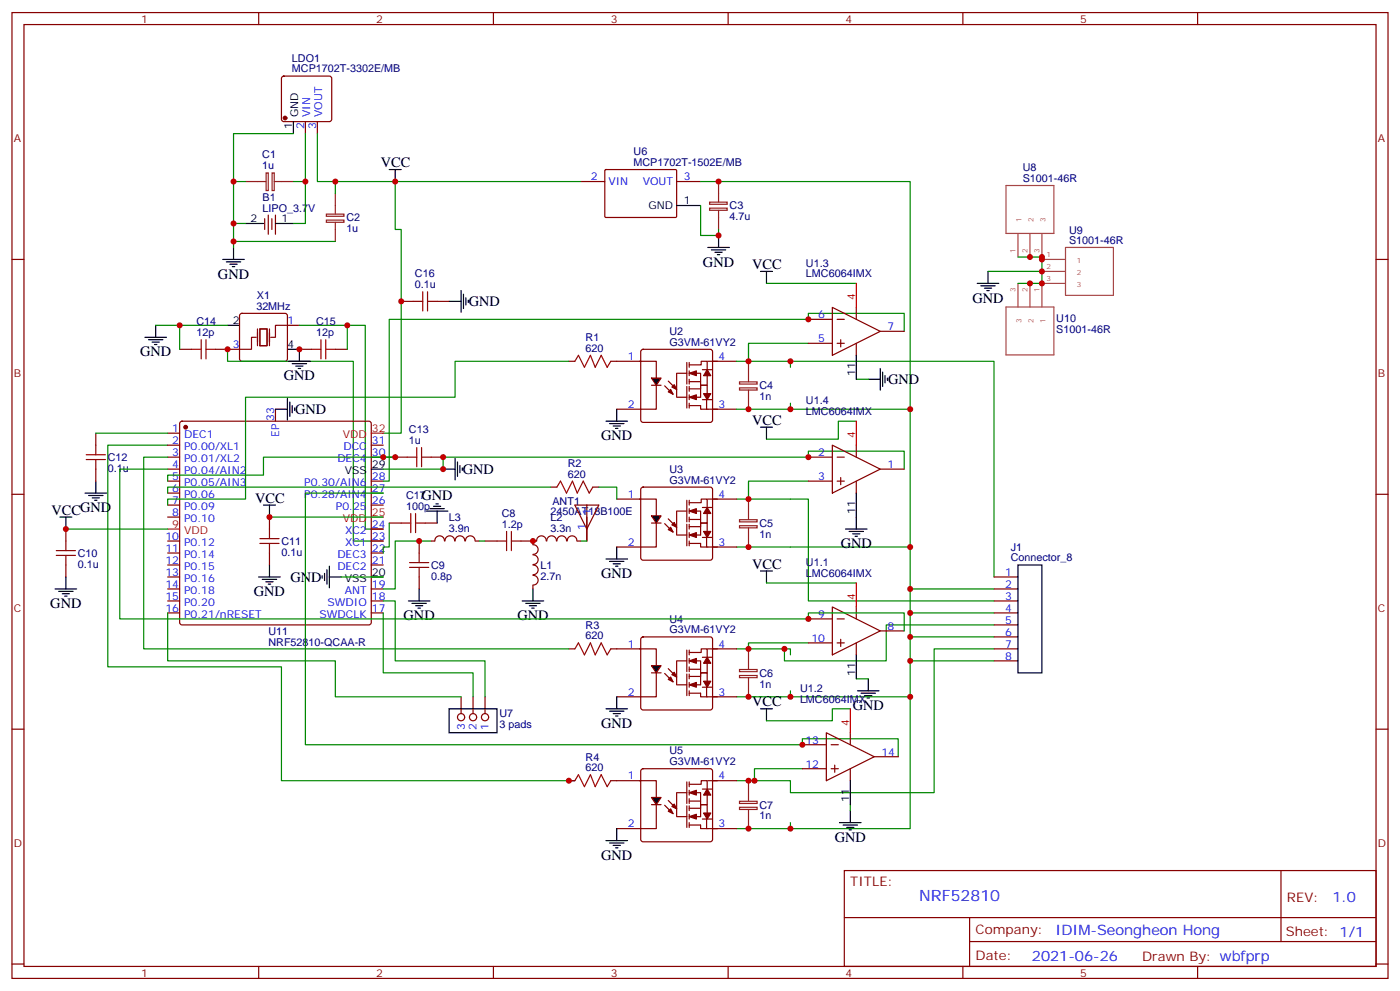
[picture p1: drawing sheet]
<svg xmlns="http://www.w3.org/2000/svg" width="412mm" height="292mm" viewBox="0 0 412 292" stroke-linecap="round" stroke-linejoin="round" font-family="sans-serif">
<g fill="none" stroke="#870000" stroke-width=".35">
<path d="M3.5 3.7h405.4v284.3h-405.4zM7.1 7.2h398.2v277.3h-398.2zM76.2 3.7v3.5M145.3 3.7v3.5M214.5 3.7v3.5M283.6 3.7v3.5M352.8 3.7v3.5M83.1 22.6l.5-.2h13.4l.5 .2 .2 .5v12l-.2 .5-.5 .2h-13.4l-.5-.2-.2-.5v-12zM90 35.8v3.5M93.5 35.8v3.5M171.1 53.4h7.1M178.2 50.1l.3-.2 20.6 .1 .2 .3v13.6l-.3 .1h-20.7l-.1-.3z"/>
<path d="M199.3 53.4h7.1M3.5 76.4h3.6M78 64.4v3.2M79 63.3v5.7M80.1 64.4v3.2M81.1 63.3v5.7M405.3 76.4h3.6M70.8 92.5l.5-.2h12.7l.5 .2 .2 .5v12.7l-.3 .5-.4 .2h-12.7l-.5-.3-.2-.4v-12.7zM84.7 95.8h3.5M118.2 88.7h3.5M128.8 88.7h3.5M238.1 94h7.1"/>
<path d="M245.2 90.5l14.1 7-14.1 7.1zM246.6 94h2.1M252.2 90.5v3.5M259.3 97.5h7M52.9 102.8h3.5M63.5 102.8h7.1M88.2 102.8h3.5M98.8 102.8h3.5M167.6 106.4h1.7M179.9 106.4h8.8M188.4 106.4h4.9v14.1h-11.6M189 103l.4-.2h19.8l.5 .2 .2 .5v20.1l-.2 .5-.5 .3h-19.8l-.5-.3-.2-.5v-20.1z"/>
<path d="M191.9 113.4h2.8M195.8 113.6l2.5 2.5M196.8 112.2l2.5 2.5M199.3 109.9v7M199.5 109.9h2.8M199.5 116.9h2.8M202.3 106.7v6.4M202.3 113.8v6.3M203 107.4h3.6v-1h1.7v2.8M203 109.9h3.4v3.5h1.9v-2.8M203 114.5h3.4v-1.1h1.9v2.8M203 119.4h3.4v1.1h10.6"/>
<path d="M203 112.4h3.4M203 106.7v1.4M203 109.2v1.4M203 111.7v1.4M203 113.8v1.4M203 116.2v1.5M203 118.7v1.4M206.4 113.4v3.5h-2.8M206.9 108.8h2.8M206.9 117.7h2.8M208.1 117.7v2.8M208.5 106.4h8.5"/>
<path d="M238.1 101.1h7.1M246.6 101.1h2.1M247.6 100v2.1M252.2 101.1v3.5M28.2 127.5v3.6M28.2 138.1v3.5M49.4 127.5h3.5M49.4 131.1h3.5M49.4 134.6h3.5M49.4 138.1h3.5M53.2 124.2l.4-.2h55.1l.5 .2 .2 .5v58.6l-.3 .5-.4 .2h-55.1l-.5-.3-.2-.4v-58.6zM81.1 120.5v3.5"/>
<path d="M109.4 131.1h3.5M109.4 134.6h3.5M116.4 134.6h3.5M127 134.6h3.5M238.1 134.6h7.1M245.2 131.1l14.1 7-14.1 7.1zM246.6 134.6h2.1M252.2 131.1v3.5M259.3 138.1h7M3.5 145.5h3.6M19.4 155.8v3.5M49.4 159.3h3.5"/>
<path d="M49.4 141.6h3.5M49.4 145.2h3.5M49.4 148.7h3.5M49.4 152.2h3.5M79.4 152.2v3.6M109.4 159.3h3.5M109.4 141.6h3.5M109.4 145.2h3.5M109.4 148.7h3.5M109.4 155.8h3.5M114.7 154h3.5M123.5 159.3v3.5"/>
<path d="M125.2 154h3.6M130.9 159.3a1.41 1.41 0 0 0-1.4-1.5 1.41 1.41 0 0 0-1.4 1.5h-1.1M131.1 159.3a1.41 1.41 0 0 1 1.4-1.6 1.41 1.41 0 0 1 1.4 1.6M134.1 159.3a1.41 1.41 0 0 1 1.4-1.6 1.41 1.41 0 0 1 1.4 1.6M137.1 159.3a1.41 1.41 0 0 1 1.4-1.5 1.41 1.41 0 0 1 1.4 1.5M140.1 159.3h1M142.9 159.3h3.5M153.5 159.3h4.5M157 159.3v1M158.1 159.3a1.41 1.41 0 0 1 1.4-1.5 1.41 1.41 0 0 1 1.4 1.5M161.1 159.3a1.41 1.41 0 0 1 1.4-1.6 1.41 1.41 0 0 1 1.4 1.6M162.3 143.4h1.7"/>
<path d="M164.1 159.3a1.41 1.41 0 0 1 1.4-1.6 1.41 1.41 0 0 1 1.4 1.6M167.1 159.3a1.41 1.41 0 0 1 1.4-1.5 1.41 1.41 0 0 1 1.4 1.5M170 159.3h1.1M172.9 152.2v7.1M174.6 143.4h1.8M181.7 146.9h7M188.4 146.9h4.9v14.1h-11.6M189 143.6l.4-.2h19.8l.5 .2 .2 .5v20.1l-.2 .5-.5 .2h-19.8l-.5-.2-.2-.5v-20.1zM191.9 154h2.8M195.8 154.2l2.5 2.4M196.8 152.8l2.5 2.4M199.3 150.5v7"/>
<path d="M199.5 150.5h2.8M199.5 157.5h2.8M202.3 147.3v6.3M202.3 154.3v6.4M203 148h3.6v-1.1h1.7v2.9M203 150.5h3.4v3.5h1.9v-2.8M203 155h3.4v-1h1.9v2.8M203 160h3.4v1h10.6M203 147.3v1.4M203 149.8v1.4M203 152.2v1.4M203 154.3v1.5"/>
<path d="M203 156.8v1.4M203 159.3v1.4M203 152.9h3.4M206.4 154v3.5h-2.8M206.9 149.4h2.8M206.9 158.2h2.8M208.1 158.2v2.8M208.5 146.9h8.5M238.1 141.6h7.1M246.6 141.6h2.1M247.6 140.6v2.1M252.2 141.6v3.6"/>
<path d="M405.3 145.5h3.6M19.4 166.3v3.6M49.4 169.9h3.5M49.4 173.4h3.5M49.4 176.9h3.5M49.4 162.8h3.5M49.4 166.3h3.5M79.4 162.8v3.5M109.4 173.4h3.5M109.4 176.9h3.5M109.4 162.8h3.5M109.4 166.3h3.5"/>
<path d="M123.5 169.9v3.5M157 172.3v1.1M157 160.4a1.41 1.41 0 0 1 1.5 1.4 1.41 1.41 0 0 1-1.5 1.4M157 169.4a1.41 1.41 0 0 1 1.5 1.4 1.41 1.41 0 0 1-1.5 1.4M157 163.4a1.41 1.41 0 0 1 1.5 1.4 1.41 1.41 0 0 1-1.5 1.4M157 166.4a1.41 1.41 0 0 1 1.5 1.4 1.41 1.41 0 0 1-1.5 1.4M245.2 178.7l14.1 7-14.1 7.1zM252.2 178.7v3.5M292.8 169.9h7.1M292.8 173.4h7.1M292.8 176.9h7.1M49.4 180.4h3.5"/>
<path d="M109.4 180.4h3.5M167.6 191h1.7M179.9 191h8.8M188.4 191h4.9v14.1h-11.6M189 187.7l.4-.2h19.8l.5 .2 .2 .5v20.1l-.2 .5-.5 .2h-19.8l-.5-.2-.2-.5v-20.1zM191.9 198.1h2.8M195.8 198.3l2.5 2.4M196.8 196.8l2.5 2.5M199.3 194.6v7M199.5 194.6h2.8M202.3 191.4v6.3M202.3 198.4v6.4"/>
<path d="M203 192.1h3.6v-1.1h1.7v2.9M203 194.6h3.4v3.5h1.9v-2.8M203 199.1h3.4v-1h1.9v2.8M203 191.4v1.4M203 193.9v1.4M203 196.3v1.4M203 198.4v1.4M203 197h3.4M206.4 198.1v3.5h-2.8M206.9 193.5h2.8M208.5 191h8.5M238.1 182.2h7.1"/>
<path d="M238.1 189.3h7.1M246.6 182.2h2.1M246.6 189.3h2.1M247.6 188.2v2.1M252.2 189.3v3.5M259.3 185.7h7M292.8 191h7.1M292.8 194.6h7.1M292.8 180.4h7.1M292.8 184h7.1M292.8 187.5h7.1M3.5 214.7h3.6"/>
<path d="M135.8 205.1v5M139.3 205.1v5M142.9 205.1v5M199.5 201.6h2.8M203 204.1h3.4v1h10.6M203 200.9v1.4M203 203.4v1.4M206.9 202.3h2.8M208.1 202.3v2.8M236.4 219.3h7M243.4 215.7l14.1 7.1-14.1 7zM244.8 219.3h2.1"/>
<path d="M250.5 215.7v3.6M405.3 214.7h3.6M167.6 229.8h1.7M179.9 229.8h8.8M188.4 229.8h4.9v14.1h-11.6M189 226.5l.4-.2h19.8l.5 .2 .2 .5v20.1l-.2 .5-.5 .2h-19.8l-.5-.2-.2-.5v-20.1zM191.9 236.9h2.8M195.8 237.1l2.5 2.4M196.8 235.7l2.5 2.4M199.3 233.4v7M199.5 233.4h2.8M202.3 230.2v6.3"/>
<path d="M202.3 237.2v6.4M203 230.9h3.6v-1.1h1.7v2.9M203 233.4h3.4v3.5h1.9v-2.8M203 237.9h3.4v-1h1.9v2.8M203 230.2v1.4M203 232.7v1.4M203 235.1v1.4M203 237.2v1.5M203 239.7v1.4M203 235.8h3.4M206.4 236.9v3.5h-2.8M206.9 232.3h2.8"/>
<path d="M208.5 229.8h8.5M236.4 226.3h7M244.8 226.3h2.1M245.9 225.2v2.2M250.5 226.3v3.5M257.5 222.8h7.1M199.5 240.4h2.8M203 242.9h3.4v1h10.6M203 242.2v1.4M206.9 241.1h2.8M208.1 241.1v2.8M248.7 256.3h156.6v28.2h-156.6z"/>
<path d="M377.3 256.3v20.9M248.7 270.1h156.5M285.6 277.2h119.6M285.6 270.1v14.2M3.5 283.8h3.6M76.2 284.5v3.5M145.3 284.5v3.5M214.5 284.5v3.5M283.6 284.5v3.5M352.8 284.5v3.5M405.3 283.8h3.6"/>
<circle cx="135.8" cy="211.1" r="1.06"/>
<circle cx="139.3" cy="211.1" r="1.06"/>
<circle cx="142.9" cy="211.1" r="1.06"/>
</g>
<g fill="none" stroke="#000" stroke-width=".35">
<path d="M86.4 35.8v3.5M114.7 49.9h3.5M116.4 49.9v3.5M65.6 76.4h6.4M66.7 77.1h4.2M67.7 77.8h2.1M68.4 78.5h.7M68.8 72.8v3.6M72.3 65.8h5.3M81.1 65.8h5.3M199.3 60.5h7.1M208.5 72.8h6.3"/>
<path d="M209.5 73.6h4.3M210.6 74.3h2.1M211.3 75h.7M211.7 69.3v3.5M224 79.9h3.5M225.8 79.9v3.5M291 79.9v3.5M42.7 99.3h6.3M45.9 95.8v3.5M67 95.8h3.6M132.3 88.7h3.5M135.8 85.5v6.4"/>
<path d="M136.5 86.6v4.2M137.2 87.7v2.1M137.9 88.4v.7M287.9 83.4h6.3M288.9 84.1h4.3M290 84.8h2.1M290.7 85.5h.7M43.7 100h4.3M44.8 100.7h2.1M45.5 101.4h.7M84.7 102.8h3.5v3.6M84.7 117.3v6.3"/>
<path d="M85 106.4h6.4M85.4 118.4v4.2M86.1 107.1h4.2M86.1 119.4v2.1M87.1 107.8h2.2M87.8 108.5h.7M252.2 104.6v7.1M255.8 111.7h3.5M259.3 108.5v6.3M260 109.5v4.3M260.7 110.6v2.1M261.4 111.3v.7"/>
<path d="M81.1 120.5h3.6M86.8 120.1v.7M109.4 138.1h3.5M130.5 138.1h3.6M134.1 134.9v6.4M134.8 136v4.2M135.5 137.1v2.1M136.2 137.8v.7M178.5 124h6.4M179.6 124.7h4.2M180.6 125.4h2.1M181.3 126.1h.7"/>
<path d="M181.7 120.5v3.5M224 125.8h3.5M225.8 125.8v3.5M17.6 152.2h3.6M19.4 152.2v3.6M25 145.2h6.4M26.1 145.9h4.2M27.2 146.6h2.1M27.9 147.3h.7M28.2 141.6v3.6M77.6 148.7h3.5M79.4 148.7v3.5"/>
<path d="M125.6 150.5h6.3M126.6 149.8h4.3M127.7 149h2.1M128.4 148.3h.7M128.8 150.5v3.5M249.1 155.8h6.3M250.1 156.5h4.3M251.2 157.2h2.1M251.9 157.9h.7M252.2 145.2v10.6M16.2 173.4h6.4M17.3 174.1h4.2"/>
<path d="M18.3 174.8h2.2M19 175.5h.8M19.4 169.9v3.5M76.2 169.9h6.3M77.3 170.6h4.2M78.3 171.3h2.1M79 172h.7M79.4 166.3v3.6M94.9 169.5v.7M95.6 168.8v2.1M96.3 167.7v4.3M97 169.9h3.5"/>
<path d="M97 166.7v6.3M109.4 169.9h3.5M120.3 176.9h6.3M121.4 177.6h4.2M122.4 178.3h2.1M123.1 179h.7M123.5 173.4v3.5M153.8 176.9h6.4M154.9 177.6h4.2M155.9 178.3h2.1M156.6 179h.7M157 173.4v3.5"/>
<path d="M178.5 164.6h6.4M179.6 165.3h4.2M180.6 166h2.1M181.3 166.7h.7M181.7 161v3.6M224 168.1h3.5M225.8 168.1v3.5M299.9 166.3h7v31.8h-7zM252.2 192.8v7M255.8 199.8v3.6M132.3 208.7h14.1v7h-14.1zM178.5 208.7h6.4"/>
<path d="M179.6 209.4h4.2M180.6 210.1h2.1M181.3 210.8h.7M181.7 205.1v3.6M224 208.7h3.5M225.8 208.7v3.5M252.6 203.4h6.3M253.6 204.1h4.3M254.7 204.8h2.1M255.4 205.5h.7M250.5 229.8v7.1M250.5 238.7v3.5"/>
<path d="M178.5 247.5h6.4M179.6 248.2h4.2M180.6 248.9h2.1M181.3 249.6h.7M181.7 243.9v3.6M247.3 242.2h6.3M248.4 242.9h4.2M249.4 243.6h2.1M250.1 244.3h.7"/>
</g>
<path d="M191.9 111.3h2.8l-1.4 2.1zM191.9 151.9h2.8l-1.4 2.1zM191.9 196h2.8l-1.4 2.1zM191.9 234.8h2.8l-1.4 2.1z" fill="#000" stroke="#870000" stroke-width=".35"/>
<g fill="#870000" stroke="#870000" stroke-width=".35">
<path d="M196.8 115.4l.8-.7 .7 1.4z"/>
<path d="M197.9 113.9l.7-.7 .7 1.5z"/>
<path d="M203 109.9l2.1-.7v1.4z"/>
<path d="M208.3 108.8l1.1 1.8h-2.1z"/>
<path d="M203 116.9l2.1-.7v1.5z"/>
<path d="M207.3 115.9h2.1l-1.1 1.8z"/>
<path d="M196.8 155.9l.8-.7 .7 1.4z"/>
<path d="M197.9 154.5l.7-.7 .7 1.4z"/>
<path d="M203 150.5l2.1-.7v1.4z"/>
<path d="M208.3 149.4l1.1 1.8h-2.1z"/>
<path d="M203 157.5l2.1-.7v1.4z"/>
<path d="M207.3 156.5h2.1l-1.1 1.7z"/>
<path d="M196.8 200l.8-.7 .7 1.4z"/>
<path d="M197.9 198.6l.7-.7 .7 1.4z"/>
<path d="M203 194.6l2.1-.7v1.4z"/>
<path d="M208.3 193.5l1.1 1.8h-2.1z"/>
<path d="M203 201.6l2.1-.7v1.4z"/>
<path d="M207.3 200.6h2.1l-1.1 1.7z"/>
<path d="M196.8 238.8l.8-.7 .7 1.4z"/>
<path d="M197.9 237.4l.7-.7 .7 1.4z"/>
<path d="M203 233.4l2.1-.7v1.4z"/>
<path d="M208.3 232.3l1.1 1.8h-2.1z"/>
<path d="M203 240.4l2.1-.7v1.4z"/>
<path d="M207.3 239.4h2.1l-1.1 1.7z"/>
<circle cx="84" cy="34.7" r=".53"/>
<circle cx="54.7" cy="125.8" r=".53"/>
</g>
<g fill="none" stroke="#008700" stroke-width=".35">
<path d="M86.4 39.3h-17.6v33.5M90 39.3v26.5h-3.6M93.5 39.3v14.1h77.6M68.8 53.4h3.5M86.4 53.4h3.6M98.8 53.4v3.6M116.4 53.4v14.2h1.8v59.9h-5.3M206.4 53.4h61.7v67.1h-35.3M68.8 65.8h3.5M68.8 71.1h30M206.4 60.5v8.8h5.3v-1.7M291 79.9h15.9"/>
<path d="M299.9 75.7h7v7.7h-7M45.9 95.8h21.1M52.9 95.8v7M88.2 95.8h19.4v60h5.3M102.3 95.8v7M225.8 83.4h26.4M266.3 97.5v-5.2h-28.2v1.7h-123.4v47.6h-1.8M67 102.8v3.6h37.1v52.9h8.8M167.6 106.4h-33.5v10.5h-61.8v30h-22.9v1.8M217 106.4h15.8v1.7M232.8 118.7v1.8h-15.8M232.8 106.4h60v63.5"/>
<path d="M238.1 101.1h-17.6v5.3M252.2 111.7h3.6M28.2 127.5h21.2M49.4 131.1h-17.7v65.2h51.2v33.5h86.4M49.4 134.6h-7.1v56.4h125.3M49.4 138.1h-14.1v44.1h202.8v-1.8h28.2v5.3M112.9 138.1h17.6v-3.5h107.6v-1.8h28.2v5.3M112.9 134.6h3.5h-38.8v5.3h-28.2v1.7M252.2 124h-5.3v5.3h-21.1M268.1 120.5v40.5h-51.1M19.4 155.8h30M79.4 152.2h33.5"/>
<path d="M112.9 145.2h-22.9v74.1h146.4v-1.8h28.2v5.3M114.7 154v7h-1.8v1.8M127 159.3h-10.6v14.1h-3.5M141.1 159.3h1.8M162.3 143.4h-112.9v1.8M171.1 159.3h1.8M176.4 143.4h5.3v3.5M217 146.9h21.1v30h54.7M238.1 141.6h-17.6v5.3M100.5 169.9h12.4M112.9 176.9h3.5v17.7h26.5v10.5M225.8 171.6h26.4"/>
<path d="M268.1 161v44.1h-35.3M268.1 173.4h24.7M49.4 180.4v14.2h49.4v10.5h37M112.9 180.4v17.7h26.4v7M217 191h15.8v1.8M238.1 189.3h-17.6v1.7M252.2 199.8h3.6M268.1 180.4h24.7M268.1 187.5h24.7M268.1 194.6h24.7M292.8 191h-17.6v42.4h-42.4v-3.6h-15.8M292.8 184h-31.7v10.6h-30v-3.6"/>
<path d="M232.8 203.4v1.7h-15.8M250.5 208.7h-5.3v3.5h-19.4M268.1 205.1v38.8h-35.3M236.4 226.3h-14.2v3.5M250.5 236.9v1.8M232.8 242.2v1.7h-15.8"/>
</g>
<path d="M75.5 99.3h-1.4v3.5h-3.5M75.8 96.8v5M76.6 96.8h2.1v5h-2.1zM79.4 96.8v5M84.7 95.8h-3.6v3.5h-1.4" fill="none" stroke="#870012" stroke-width=".35"/>
<g fill="none" stroke="#8c2424" stroke-width=".35">
<path d="M72.3 53.4h6M78.4 50.9h.6v5.2h-.6zM80.2 50.9h.6v5.2h-.6zM80.8 53.4h5.6M98.8 57v6M209 59.5h5.2v.6h-5.2zM211.7 53.4v6M96.1 63h5.2v.7h-5.2zM96.1 64.8h5.2v.6h-5.2zM98.8 65.4v5.7M209 61.3h5.2v.6h-5.2zM211.7 61.9v5.7"/>
<path d="M217.8 112.4h5.2v.7h-5.2zM217.8 114.2h5.2v.6h-5.2zM220.5 106.4v6M220.5 114.8v5.7M217.8 153h5.2v.6h-5.2zM217.8 154.8h5.2v.6h-5.2zM220.5 146.9v6M220.5 155.4v5.6M217.8 197.1h5.2v.6h-5.2zM217.8 198.9h5.2v.6h-5.2zM220.5 191v6M220.5 199.5v5.6"/>
<path d="M217.8 235.9h5.2v.6h-5.2zM217.8 237.7h5.2v.6h-5.2zM220.5 229.8v6M220.5 238.3v5.6"/>
</g>
<path d="M169.3 148.7h7.1l-3.5 7.1zM172.9 148.7v10.6" fill="none" stroke="#850000" stroke-width=".35"/>
<g fill="none" stroke="#a10000" stroke-width=".35">
<path d="M121.7 88.7h2.8M124.5 85.9v5.6M125.9 85.9v5.6M125.9 88.7h2.9M56.4 102.8h2.9M59.3 100v5.7M60.7 102.8h2.8M60.7 100v5.7M91.7 102.8h2.8M94.5 100v5.7M96 102.8h2.8M96 100v5.7"/>
<path d="M169.3 106.4l1.1-1.8 1.8 3.5 1.7-3.5 1.4 3.5 1.8-3.5 1.8 3.5 1-1.7M25.4 135.3h5.6M25.4 133.9h5.6M28.2 131.1v2.8M28.2 135.3v2.8M119.9 134.6h2.9M122.8 131.8v5.6M124.2 131.8v5.6M124.2 134.6h2.8M19.4 159.3v2.8M76.6 160h5.6M76.6 158.6h5.6"/>
<path d="M79.4 155.8v2.8M79.4 160v2.8M118.2 154h2.8M121 151.2v5.6M122.4 154h2.8M122.4 151.2v5.6M146.4 159.3h2.8M149.2 156.5v5.6M150.6 156.5v5.6M150.6 159.3h2.9M164 143.4l1.1-1.8 1.8 3.6 1.7-3.6 1.4 3.6 1.8-3.6 1.8 3.6 1-1.8M16.6 163.5h5.6"/>
<path d="M16.6 162.1h5.6M19.4 163.5v2.8M120.6 167h5.7M120.6 165.6h5.7M123.5 162.8v2.8M123.5 167v2.9M169.3 191l1.1-1.7 1.8 3.5 1.7-3.5 1.4 3.5 1.8-3.5 1.8 3.5 1-1.8M169.3 229.8l1.1-1.7 1.8 3.5 1.7-3.5 1.4 3.5 1.8-3.5 1.8 3.5 1-1.8"/>
</g>
<path d="M296.3 54.6h14.1v14.1h-14.1zM299.9 68.7v7M303.4 68.7v7M306.9 68.7v7M306.9 76.4h7M306.9 79.9h7M313.9 72.8h14.1v14.2h-14.1zM296.3 90.4h14.1v14.1h-14.1zM299.9 83.4v7M303.4 83.4v7M313.9 83.4h-7v7" fill="none" stroke="#a64a4a" stroke-width=".35"/>
<path d="M252.2 83.4v7.1M109.4 127.5h3.5M252.2 124v7.1M49.4 155.8h3.5M109.4 152.2h3.5M252.2 171.6v7.1M250.5 208.7v7" fill="none" stroke="#f00" stroke-width=".35"/>
<g fill="#c00">
<circle cx="68.8" cy="65.8" r=".88"/>
<circle cx="116.4" cy="53.4" r=".88"/>
<circle cx="90" cy="53.4" r=".88"/>
<circle cx="68.8" cy="53.4" r=".88"/>
<circle cx="98.8" cy="53.4" r=".88"/>
<circle cx="68.8" cy="71.1" r=".88"/>
<circle cx="211.7" cy="69.3" r=".88"/>
<circle cx="220.5" cy="106.4" r=".88"/>
<circle cx="220.5" cy="120.5" r=".88"/>
<circle cx="220.5" cy="161" r=".88"/>
<circle cx="220.5" cy="146.9" r=".88"/>
<circle cx="220.5" cy="205.1" r=".88"/>
<circle cx="220.5" cy="191" r=".88"/>
<circle cx="220.5" cy="243.9" r=".88"/>
<circle cx="220.5" cy="229.8" r=".88"/>
<circle cx="232.8" cy="120.5" r=".88"/>
<circle cx="211.7" cy="53.4" r=".88"/>
<circle cx="232.8" cy="205.1" r=".88"/>
<circle cx="232.8" cy="243.9" r=".88"/>
<circle cx="222.3" cy="229.8" r=".88"/>
<circle cx="268.1" cy="205.1" r=".88"/>
<circle cx="268.1" cy="161" r=".88"/>
<circle cx="268.1" cy="120.5" r=".88"/>
<circle cx="232.8" cy="106.4" r=".88"/>
<circle cx="268.1" cy="173.4" r=".88"/>
<circle cx="268.1" cy="180.4" r=".88"/>
<circle cx="268.1" cy="187.5" r=".88"/>
<circle cx="268.1" cy="194.6" r=".88"/>
<circle cx="231.1" cy="191" r=".88"/>
<circle cx="306.9" cy="83.4" r=".88"/>
<circle cx="303.4" cy="83.4" r=".88"/>
<circle cx="303.4" cy="75.7" r=".88"/>
<circle cx="306.9" cy="75.7" r=".88"/>
<circle cx="306.9" cy="76.4" r=".88"/>
<circle cx="306.9" cy="79.9" r=".88"/>
<circle cx="157" cy="159.3" r=".88"/>
<circle cx="167.6" cy="229.8" r=".88"/>
<circle cx="123.5" cy="159.3" r=".88"/>
<circle cx="79.4" cy="152.2" r=".88"/>
<circle cx="19.4" cy="155.8" r=".88"/>
<circle cx="130.5" cy="138.1" r=".88"/>
<circle cx="67" cy="102.8" r=".88"/>
<circle cx="52.9" cy="95.8" r=".88"/>
<circle cx="88.2" cy="102.8" r=".88"/>
<circle cx="102.3" cy="95.8" r=".88"/>
<circle cx="238.1" cy="182.2" r=".88"/>
<circle cx="118.2" cy="88.7" r=".88"/>
<circle cx="236.4" cy="219.3" r=".88"/>
<circle cx="238.1" cy="94" r=".88"/>
<circle cx="112.9" cy="134.6" r=".88"/>
<circle cx="116.4" cy="134.6" r=".88"/>
<circle cx="130.5" cy="134.6" r=".88"/>
<circle cx="238.1" cy="134.6" r=".88"/>
</g>
<text font-size="4.6" fill="#00f" x="270.8" y="265.3">NRF52810</text>
<g font-size="4.2">
<text x="112.2" y="49.2">VCC</text>
<text x="64.2" y="82">GND</text>
<text x="207.1" y="78.5">GND</text>
<text x="221.5" y="79.2">VCC</text>
<text x="286.5" y="89.1">GND</text>
<text x="138.1" y="90.1">GND</text>
<text x="41.3" y="105">GND</text>
<text x="83.6" y="112">GND</text>
<text x="261.6" y="113.1">GND</text>
<text x="87" y="121.9">GND</text>
<text x="221.5" y="125.1">VCC</text>
<text x="177.1" y="129.6">GND</text>
<text x="136.3" y="139.6">GND</text>
<text x="75.1" y="148">VCC</text>
<text x="124.2" y="147.2">GND</text>
<text x="15.2" y="151.5">VCCGND</text>
<text x="247.6" y="161.4">GND</text>
<text x="221.5" y="167.4">VCC</text>
<text x="85.5" y="171.3">GND</text>
<text x="177.1" y="170.2">GND</text>
<text x="14.8" y="179">GND</text>
<text x="74.8" y="175.5">GND</text>
<text x="118.9" y="182.6">GND</text>
<text x="152.4" y="182.6">GND</text>
<text x="221.5" y="208">VCC</text>
<text x="251.2" y="209">GND</text>
<text x="177.1" y="214.3">GND</text>
<text x="245.9" y="247.8">GND</text>
<text x="177.1" y="253.1">GND</text>
</g>
<g font-size="4.2" fill="#00f">
<text x="392.5" y="265.6">1.0</text>
<text x="310.9" y="275.1">IDIM-Seongheon Hong</text>
<text x="304" y="282.9">2021-06-26</text>
</g>
<g font-size="3.9" fill="#800">
<text x="250.5" y="260.9">TITLE:</text>
<text x="379.1" y="265.6">REV:</text>
<text x="287.4" y="275.1">Company:</text>
<text x="378.7" y="275.7">Sheet: 1/1</text>
<text x="287.4" y="282.8">Date:</text>
<text x="336.4" y="282.8">Drawn By: wbfprp</text>
</g>
<g font-size="3.2" fill="#800">
<text x="41.6" y="6.7">1</text>
<text x="110.8" y="6.7">2</text>
<text x="179.9" y="6.7">3</text>
<text x="249.1" y="6.7">4</text>
<text x="318.2" y="6.7">5</text>
<text x="4.1" y="41.8">A</text>
<text x="405.9" y="41.8">A</text>
<text x="4.1" y="110.9">B</text>
<text x="405.9" y="110.9">B</text>
<text x="4.1" y="180.1">C</text>
<text x="405.9" y="180.1">C</text>
<text x="4.1" y="249.2">D</text>
<text x="405.9" y="249.2">D</text>
<text x="41.6" y="287.5">1</text>
<text x="110.8" y="287.5">2</text>
<text x="179.9" y="287.5">3</text>
<text x="249.1" y="287.5">4</text>
<text x="318.2" y="287.5">5</text>
</g>
<g font-size="3.2" fill="#000080">
<text x="86" y="21.3">MCP1702T-3302E/MB</text>
<text x="86" y="18.1">LDO1</text>
<text x="77.3" y="46.6">C1</text>
<text x="186.6" y="45.5">U6</text>
<text x="77.3" y="49.8">1u</text>
<text x="186.6" y="48.8">MCP1702T-1502E/MB</text>
<text x="301.3" y="53.6">S1001-46R</text>
<text x="301.3" y="50.5">U8</text>
<text x="77.4" y="59">B1</text>
<text x="77.4" y="62.3">LIPO_3.7V</text>
<text x="102" y="65.2">C2</text>
<text x="214.9" y="64.9">4.7u</text>
<text x="214.9" y="61.6">C3</text>
<text x="102" y="68.4">1u</text>
<text x="314.9" y="71.8">S1001-46R</text>
<text x="314.9" y="68.8">U9</text>
<text x="122.2" y="81.7">C16</text>
<text x="237.4" y="81.7">LMC6064IMX</text>
<text x="237.4" y="78.5">U1.3</text>
<text x="75.7" y="88">X1</text>
<text x="122.2" y="84.8">0.1u</text>
<text x="57.9" y="95.8">C14</text>
<text x="75.5" y="91.2">32MHz</text>
<text x="93.1" y="95.8">C15</text>
<text x="311.1" y="94.8">U10</text>
<text x="57.9" y="99">12p</text>
<text x="93.1" y="99">12p</text>
<text x="172.5" y="100.5">R1</text>
<text x="197.2" y="101.8">G3VM-61VY2</text>
<text x="197.2" y="98.6">U2</text>
<text x="311.1" y="97.9">S1001-46R</text>
<text x="172.5" y="103.5">620</text>
<text x="223.7" y="117.8">1n</text>
<text x="223.7" y="114.6">C4</text>
<text x="237.4" y="119.1">U1.4</text>
<text x="237.4" y="122.2">LMC6064IMX</text>
<text x="120.4" y="130.7">1u</text>
<text x="120.4" y="127.5">C13</text>
<text x="31.7" y="135.7">C12</text>
<text x="167.2" y="137.5">R2</text>
<text x="31.7" y="138.9">0.1u</text>
<text x="167.2" y="140.6">620</text>
<text x="197.2" y="142.3">G3VM-61VY2</text>
<text x="197.2" y="139.2">U3</text>
<text x="119.6" y="146.9">C17</text>
<text x="162.7" y="148.6">ANT1</text>
<text x="119.6" y="150.1">100p</text>
<text x="132.2" y="153.5">L3</text>
<text x="147.8" y="155.4">1.2p</text>
<text x="147.8" y="152.2">C8</text>
<text x="162.2" y="151.6">2450AT18B100E</text>
<text x="162.2" y="153.5">L2</text>
<text x="223.7" y="155.1">C5</text>
<text x="82.9" y="160.4">C11</text>
<text x="132.2" y="156.7">3.9n</text>
<text x="162.2" y="156.7">3.3n</text>
<text x="223.7" y="158.3">1n</text>
<text x="22.9" y="167.1">0.1u</text>
<text x="22.9" y="163.9">C10</text>
<text x="82.9" y="163.6">0.1u</text>
<text x="127" y="167.5">C9</text>
<text x="159.2" y="167.5">L1</text>
<text x="237.4" y="166.7">U1.1</text>
<text x="297.8" y="165.3">Connector_8</text>
<text x="297.8" y="162.2">J1</text>
<text x="127" y="170.7">0.8p</text>
<text x="159.2" y="170.7">2.7n</text>
<text x="237.4" y="169.9">LMC6064IMX</text>
<text x="172.5" y="185.1">R3</text>
<text x="197.2" y="183.3">U4</text>
<text x="79.1" y="190.2">NRF52810-QCAA-R</text>
<text x="79.1" y="187">U11</text>
<text x="172.5" y="188.2">620</text>
<text x="197.2" y="186.4">G3VM-61VY2</text>
<text x="223.7" y="202.4">1n</text>
<text x="223.7" y="199.2">C6</text>
<text x="235.7" y="203.7">U1.2</text>
<text x="235.7" y="206.9">LMC6064IMX</text>
<text x="147.1" y="214.4">3 pads</text>
<text x="147.1" y="211.2">U7</text>
<text x="172.5" y="227">620</text>
<text x="172.5" y="223.9">R4</text>
<text x="197.2" y="225.2">G3VM-61VY2</text>
<text x="197.2" y="222.1">U5</text>
<text x="223.7" y="238">C7</text>
<text x="223.7" y="241.3">1n</text>
</g>
<g font-size="3.2">
<text x="87.8" y="34.5" transform="rotate(-90 87.8 34.5)">GND</text>
<text x="86.1" y="38" transform="rotate(-90 86.1 38)">1</text>
<text x="73.8" y="65.4">2</text>
<text x="82.9" y="65.4">1</text>
<text x="191" y="61.6">GND</text>
<text x="201.4" y="60.1">1</text>
<text x="68.5" y="95.4">2</text>
<text x="84.7" y="102.5">4</text>
<text x="251.9" y="110.7" transform="rotate(-90 251.9 110.7)">11</text>
<text x="109.5" y="137.8">29</text>
<text x="101.6" y="139.5">VSS</text>
<text x="251.9" y="151.3" transform="rotate(-90 251.9 151.3)">11</text>
<text x="101.6" y="171.3">VSS</text>
<text x="109.5" y="169.5">20</text>
<text x="251.9" y="198.9" transform="rotate(-90 251.9 198.9)">11</text>
<text x="250.1" y="236" transform="rotate(-90 250.1 236)">11</text>
</g>
<g font-size="3.2" fill="#00f">
<text x="91.4" y="34.5" transform="rotate(-90 91.4 34.5)">VIN</text>
<text x="94.9" y="34.5" transform="rotate(-90 94.9 34.5)">VOUT</text>
<text x="89.6" y="38" transform="rotate(-90 89.6 38)">2</text>
<text x="93.1" y="38" transform="rotate(-90 93.1 38)">3</text>
<text x="174" y="53.1">2</text>
<text x="201.4" y="53.1">3</text>
<text x="179.2" y="54.5">VIN</text>
<text x="189.3" y="54.5">VOUT</text>
<text x="84.7" y="95.4">1</text>
<text x="241" y="93.7">6</text>
<text x="241" y="100.7">5</text>
<text x="261.4" y="97.2">7</text>
<text x="68.5" y="102.5">3</text>
<text x="185" y="106">1</text>
<text x="211.7" y="106">4</text>
<text x="80.8" y="124" transform="rotate(-90 80.8 124)">33</text>
<text x="185" y="120.1">2</text>
<text x="211.7" y="120.1">3</text>
<text x="50.7" y="127.2">1</text>
<text x="50.7" y="130.7">2</text>
<text x="54.2" y="128.9">DEC1</text>
<text x="82.2" y="128.6" transform="rotate(-90 82.2 128.6)">EP</text>
<text x="109.5" y="130.7">31</text>
<text x="50.7" y="134.2">3</text>
<text x="50.7" y="137.8">4</text>
<text x="54.2" y="132.5">P0.00/XL1</text>
<text x="54.2" y="136">P0.01/XL2</text>
<text x="99.4" y="136">DEC4</text>
<text x="101.2" y="132.5">DCC</text>
<text x="109.5" y="134.2">30</text>
<text x="241" y="134.2">2</text>
<text x="261.4" y="137.8">1</text>
<text x="50.7" y="141.3">5</text>
<text x="54.2" y="139.5">P0.04/AIN2</text>
<text x="54.2" y="143.1">P0.05/AIN3</text>
<text x="89.6" y="143.1">P0.30/AIN6</text>
<text x="109.5" y="141.3">28</text>
<text x="241" y="141.3">3</text>
<text x="50.7" y="144.8">6</text>
<text x="50.7" y="148.3">7</text>
<text x="54.2" y="146.6">P0.06</text>
<text x="89.6" y="146.6">P0.28/AIN4</text>
<text x="109.5" y="148.3">26</text>
<text x="109.5" y="144.8">27</text>
<text x="185" y="146.6">1</text>
<text x="211.7" y="146.6">4</text>
<text x="50.7" y="151.9">8</text>
<text x="54.2" y="150.1">P0.09</text>
<text x="54.2" y="153.6">P0.10</text>
<text x="98.9" y="150.1">P0.25</text>
<text x="109.5" y="155.4">24</text>
<text x="173.9" y="151.5" transform="rotate(-90 173.9 151.5)">1</text>
<text x="48.7" y="158.9">10</text>
<text x="54.2" y="160.7">P0.12</text>
<text x="101.6" y="160.7">XC1</text>
<text x="101.6" y="157.2">XC2</text>
<text x="109.5" y="158.9">23</text>
<text x="172.5" y="156" transform="rotate(-90 172.5 156)">1</text>
<text x="185" y="160.7">2</text>
<text x="211.7" y="160.7">3</text>
<text x="48.7" y="162.5">11</text>
<text x="48.7" y="166">12</text>
<text x="54.2" y="164.2">P0.14</text>
<text x="54.2" y="167.7">P0.15</text>
<text x="99.4" y="167.7">DEC2</text>
<text x="99.4" y="164.2">DEC3</text>
<text x="109.5" y="166">21</text>
<text x="109.5" y="162.5">22</text>
<text x="48.7" y="169.5">13</text>
<text x="48.7" y="173">14</text>
<text x="54.2" y="171.3">P0.16</text>
<text x="109.5" y="173">19</text>
<text x="296.1" y="169.5">1</text>
<text x="296.1" y="173">2</text>
<text x="48.7" y="176.6">15</text>
<text x="54.2" y="174.8">P0.18</text>
<text x="54.2" y="178.3">P0.20</text>
<text x="96.5" y="178.3">SWDIO</text>
<text x="101.6" y="174.8">ANT</text>
<text x="109.5" y="176.6">18</text>
<text x="296.1" y="176.6">3</text>
<text x="48.7" y="180.1">16</text>
<text x="54.2" y="181.9">P0.21/nRESET</text>
<text x="94.1" y="181.9">SWDCLK</text>
<text x="109.5" y="180.1">17</text>
<text x="241" y="181.9">9</text>
<text x="261.4" y="185.4">8</text>
<text x="296.1" y="180.1">4</text>
<text x="296.1" y="183.6">5</text>
<text x="185" y="190.7">1</text>
<text x="211.7" y="190.7">4</text>
<text x="239" y="188.9">10</text>
<text x="296.1" y="187.1">6</text>
<text x="296.1" y="190.7">7</text>
<text x="296.1" y="194.2">8</text>
<text x="185" y="204.8">2</text>
<text x="211.7" y="204.8">3</text>
<text x="136.9" y="214.9" transform="rotate(-90 136.9 214.9)">3</text>
<text x="140.4" y="214.9" transform="rotate(-90 140.4 214.9)">2</text>
<text x="143.9" y="214.9" transform="rotate(-90 143.9 214.9)">1</text>
<text x="237.3" y="218.9">13</text>
<text x="237.3" y="226">12</text>
<text x="259.6" y="222.4">14</text>
<text x="185" y="229.5">1</text>
<text x="211.7" y="229.5">4</text>
<text x="185" y="243.6">2</text>
<text x="211.7" y="243.6">3</text>
</g>
<g font-size="3.2" fill="#f00">
<text x="251.9" y="88.4" transform="rotate(-90 251.9 88.4)">4</text>
<text x="101" y="128.9">VDD</text>
<text x="109.5" y="127.2">32</text>
<text x="251.9" y="128.9" transform="rotate(-90 251.9 128.9)">4</text>
<text x="50.7" y="155.4">9</text>
<text x="101" y="153.6">VDD</text>
<text x="109.5" y="151.9">25</text>
<text x="54.2" y="157.2">VDD</text>
<text x="251.9" y="176.6" transform="rotate(-90 251.9 176.6)">4</text>
<text x="250.1" y="213.6" transform="rotate(-90 250.1 213.6)">4</text>
</g>
<g font-size="2.1" fill="#a54b4b">
<text x="300.9" y="65.4" transform="rotate(-90 300.9 65.4)">1</text>
<text x="304.4" y="65.4" transform="rotate(-90 304.4 65.4)">2</text>
<text x="308" y="65.4" transform="rotate(-90 308 65.4)">3</text>
<text x="299.2" y="74.3" transform="rotate(-90 299.2 74.3)">1</text>
<text x="302.7" y="74.3" transform="rotate(-90 302.7 74.3)">2</text>
<text x="306.2" y="74.3" transform="rotate(-90 306.2 74.3)">3</text>
<text x="308.2" y="75.7">1</text>
<text x="317.2" y="77.4">1</text>
<text x="308.2" y="79.2">2</text>
<text x="308.2" y="82.7">3</text>
<text x="317.2" y="80.9">2</text>
<text x="299.2" y="86.1" transform="rotate(-90 299.2 86.1)">3</text>
<text x="302.7" y="86.1" transform="rotate(-90 302.7 86.1)">2</text>
<text x="306.2" y="86.1" transform="rotate(-90 306.2 86.1)">1</text>
<text x="317.2" y="84.5">3</text>
<text x="300.9" y="95.1" transform="rotate(-90 300.9 95.1)">3</text>
<text x="304.4" y="95.1" transform="rotate(-90 304.4 95.1)">2</text>
<text x="308" y="95.1" transform="rotate(-90 308 95.1)">1</text>
</g>
</svg>
